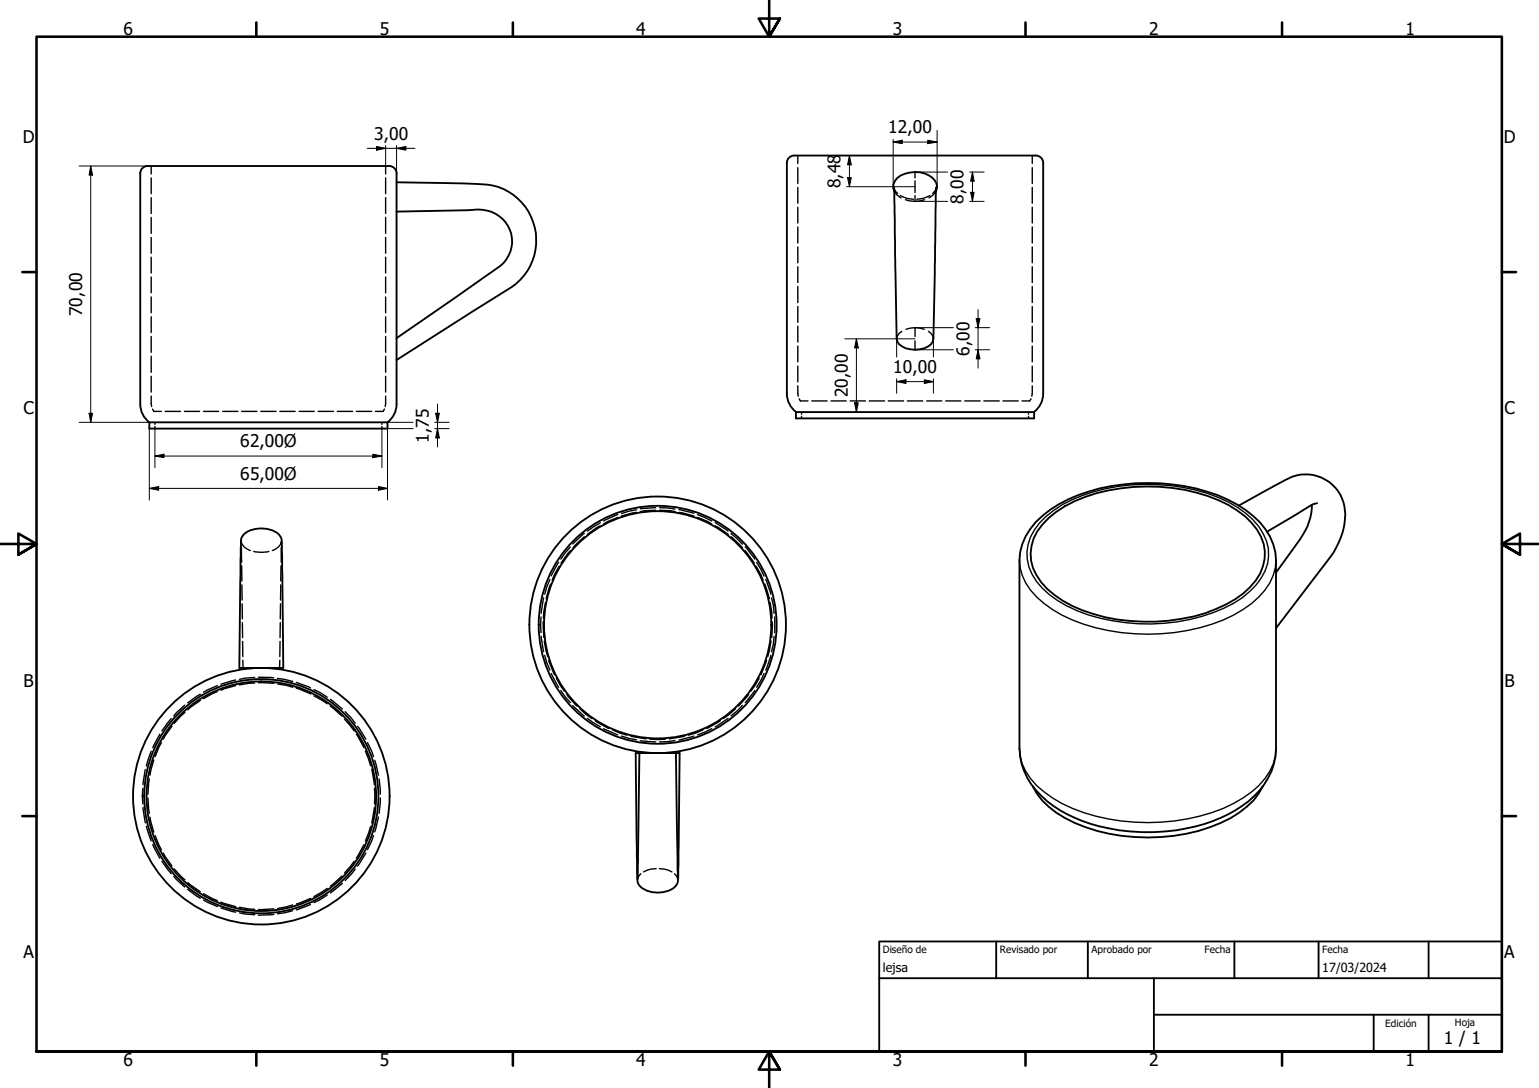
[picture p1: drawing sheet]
<svg xmlns="http://www.w3.org/2000/svg" width="420mm" height="297mm" viewBox="0 0 420 297" stroke-linecap="round" stroke-linejoin="round" font-family="sans-serif">
<!-- layer: Oculto (ISO) -->
<g fill="none" stroke="#000" stroke-width=".38">
<path d="M41.3 45.3v2.2M41.3 48.6v4.3M41.3 54v4.3M41.3 59.4v4.3M105.3 45.3v2.2M105.3 48.6v4.3M105.3 54v4.3M105.3 59.4v4.3M217.8 42.5v2.1M217.8 45.8v4.3M217.8 51.2v4.3M217.8 56.6v4.3"/>
<path d="M244.1 51.2l.4 1 .5 .6M244.2 52.2l.6 .9 1.2 .9M245.8 53.4l.2 .1a7.4 7.4 0 0 0 3.4 .9M247.2 54.5l2.6 .5M249.8 47v1.6M249.8 49.4v3.2M249.8 53.4v1.6M252.4 54.5l-2.6 .5M253.9 53.4l-2.1 .8-1.5 .2M255.5 52.2l-.7 .9-1.2 .9M255.5 51.2l-.1 .7-.8 .9M281.8 42.5v2.1"/>
<path d="M281.8 45.8v4.3M281.8 51.2v4.3M281.8 56.6v4.3M41.3 64.8v4.3M41.3 70.2v4.3M41.3 75.6v4.3M105.3 64.8v4.3M105.3 70.2v4.3M105.3 75.6v4.3M217.8 62v4.3M217.8 67.4v4.3M217.8 72.8v4.3"/>
<path d="M217.8 78.2v4.4M281.8 62v4.3M281.8 67.4v4.3M281.8 72.8v4.3M281.8 78.2v4.4M41.3 81.1v4.3M41.3 86.5v4.3M41.3 91.9v4.3M41.3 97.3v4.3M105.3 81.1v4.3M105.3 86.5v4.3M105.3 91.9v4.3"/>
<path d="M105.3 97.3v4.3M217.8 83.7v4.3M217.8 89.1v4.3M217.8 94.5v4.3M217.8 99.9v4.4M246.2 90.5l-.7 .5-.5 .7-.2 .8M249.8 89.5l-2.5 .4M249.8 89.5l2.5 .4M249.8 89.5v2.4M249.8 93.1v2.4M253.5 90.5l1.1 1.2 .2 .8M281.8 83.7v4.3"/>
<path d="M281.8 89.1v4.3M281.8 94.5v4.3M281.8 99.9v4.4M41.3 108.1l.1 2.9M41.3 102.7v4.3M41.7 111.7l.3 .6h2.1M42.3 115.3v.6M42.3 116.4v.6M45.1 112.3h4.2M50.4 112.3h4.1M55.6 112.3h4.1M60.8 112.3h4.2"/>
<path d="M66 112.3h4.2M71.2 112.3h4.2M76.4 112.3h4.2M81.7 112.3h4.1M86.9 112.3h4.2M92.1 112.3h4.2M97.3 112.3h4.2M104.3 115.3v.6M104.3 116.4v.6M105 111.7l-.4 .6h-2.1M105.3 108.1l-.1 2.9M105.3 102.7v4.3"/>
<path d="M217.8 105.3l.1 2.9M218.2 108.9l.3 .6h2.1M218.8 112.5v.6M218.8 113.7v.5M221.6 109.5h4.2M226.9 109.5h4.1M232.1 109.5h4.2M237.3 109.5h4.2M242.5 109.5h4.2M247.7 109.5h4.2M253 109.5h4.1M258.2 109.5h4.1"/>
<path d="M263.4 109.5h4.2M268.6 109.5h4.2M273.8 109.5h4.2M280.8 112.5v.6M280.8 113.7v.5M281.5 108.9l-.4 .6h-2.1M281.8 105.3l-.1 2.9M173.7 139.9l-4.1 1M173.8 139.2l-4.1 1M179 138.6l-4.2 .3M179 139.3l-3 .1-1.2 .3M180.1 138.6l4.2 .4"/>
<path d="M180.1 139.3l3 .1 1.2 .3M185.4 139.1l4 1M185.4 139.9l4.1 1M65.8 148.3v-.5a3.1 3.1 0 0 0 2.5 2.5M65.9 149.3l.1 4.2M66 154.5v4.1M66 159.7l.1 4.1M69.3 150.5a8.5 8.5 0 0 0 4.1 0M76.6 159.7v4.1M76.7 154.5l-.1 4.1M76.8 148.3v-.5a3.1 3.1 0 0 1-2.4 2.5M76.8 149.3v4.2"/>
<path d="M150.1 158.2l-1.4 4M150.4 159.4l-1.3 4M152.5 153.5l-2 3.7M152.7 154.6l-1.4 2.4-.6 1.4M155.7 149.3l-2.6 3.3M155.8 150.3l-2.6 3.4M159.5 145.7l-3.1 2.8M159.5 146.5l-3 3M163.8 143.6l-3.5 2.3M163.9 142.7l-3.6 2.3M168.7 140.5l-3.9 1.7M168.7 141.3l-3.9 1.8"/>
<path d="M190.4 140.5l3.9 1.7M190.5 141.3l2.7 1.1 1.1 .7M195.3 142.7l3.5 2.3M195.3 143.6l3.5 2.3M199.6 145.7l3.1 2.9M199.6 146.5l3.1 3M203.4 150.3l2.5 3.4M203.5 149.3l2.6 3.3M206.4 154.6l1.4 2.4 .5 1.4M206.6 153.5l2 3.8M208.8 159.4l1.3 4M209 158.2l1.4 4"/>
<path d="M66.1 164.8l.1 4.2M66.2 170v4.1M66.2 175.1l.1 4.1M76.5 175.1l-.1 4.1M76.5 170v4.1M76.6 164.8l-.1 4.2M147.7 168.5v4.2M147.8 173.7l.6 4.2M148.3 169.8l.2 4.2M148.4 163.2l-.6 4.2M148.6 175.1l.9 4.1M148.7 178.9l1.4 4"/>
<path d="M148.9 164.5l-.6 4.2M210.2 164.5l.6 4.2M210.4 178.9l-1.4 4M210.5 175.1l-.9 4.1M210.6 163.2l.5 2.1 .2 2.1M210.8 169.8l-.1 4.2M211.3 173.7l-.2 2.1-.5 2.1M211.5 168.5v4.2M46.7 196.2l-2.5 3.4M46.9 198.3l-2.3 3.5M50.4 192.5l-3 2.9M50.5 194.5l-2.9 3"/>
<path d="M54.7 191.2l-2.7 1.9-.7 .7M54.7 189.5l-3.5 2.4M59.3 188.8l-3.7 1.9M59.4 187.2l-3.8 1.8M64.3 187.2l-4 1.3M64.3 185.7l-4 1.1M66.3 180.3l.1 2.1M69.5 186.5l-4.2 .5M69.5 185l-2.6 .2-1.5 .3M70.5 186.4l4.2 .1M70.5 184.9l4.2 .2M75.8 185.2l4.1 .8"/>
<path d="M75.8 186.7l2.4 .4 1.7 .5M76.4 180.3l-.1 2.1M80.9 187.9l3.9 1.6M80.9 186.3l3.9 1.5M85.7 190l3.6 2.1M85.7 188.3l3.6 2.1M90.2 192.8l3.1 2.7M90.2 190.9l3.3 2.6M94 196.3l2.7 3.3M94.2 194.3l2.8 3.2M97.6 198.3l2.3 3.5M149.8 180.3l1.6 3.9"/>
<path d="M150.5 183.9l2 3.7M151.9 185.2l1.1 2 1.1 1.5M153.1 188.5l2.6 3.3M154.7 189.6l2.8 3.2M156.4 192.6l3.1 2.9M158.3 193.5l3.3 2.7M160.3 196.1l3.6 2.3M162.5 196.8l3.7 2.1M164.8 198.9l3.9 1.7M167.2 199.2l2 .9 2 .6M192 199.2l-2.1 .9-1.9 .6M194.3 198.9l-3.9 1.7"/>
<path d="M196.7 196.8l-3.8 2.1M198.8 196.1l-3.5 2.3M200.8 193.5l-3.3 2.7M202.7 192.6l-3.1 2.8M204.4 189.6l-2.8 3.2M206.1 188.5l-2.6 3.3M207.3 185.2l-2.3 3.5M208.6 183.9l-2 3.7M209.3 180.3l-1.5 3.9M39 215.3v4.1M39.7 210.1l-.6 4.1M40.4 217.9l.4 4.1"/>
<path d="M40.8 212.6l-.4 4.2M41.3 205.1l-1.4 4M42 207.5l-1 4.1M43.6 200.5l-1.9 3.6M44.1 202.7l-1.7 3.9M97.3 200.5l2.1 3.6M99.8 205.1l1.4 3.9M100.3 202.7l1.7 3.9M101.5 210l.7 4.2M102.2 215.3v4.1M102.3 207.6l1 4M103.5 212.6l.3 4.2"/>
<path d="M103.8 217.9l-.3 4.1M169.7 201l4.1 1M172.2 201l4.2 .7M174.8 202.2l4.2 .4M177.4 201.8h4.3M184.3 202.2l-4.2 .4M186.9 201l-4.1 .7M189.4 201l-4 1M39.1 220.5l.6 4.1M39.9 225.6l1.4 4M41 223.1l1 4.1M41.7 230.6l1.9 3.7"/>
<path d="M42.4 228.1l1.7 3.9M44.2 235.1l2.5 3.4M44.6 232.9l2.3 3.5M47.4 239.3l3 2.9M47.6 237.2l2.9 3M93.3 239.2l-3.1 2.7M96.7 235.1l-2.7 3.3M97 237.3l-2.8 3.1M99.4 230.6l-2.1 3.6M99.9 232.9l-2.3 3.6M101.2 225.7l-1.4 3.9M102 228.1l-1.7 3.9"/>
<path d="M102.2 220.5l-.7 4.1M103.3 223.1l-1 4M174.9 238.6l-.5 .5-.3 1M179.1 237.2a6.4 6.4 0 0 0-3.4 .8M180 237.2a6.4 6.4 0 0 1 3.5 .8M184.1 238.6l.8 .9 .1 .6M51.2 242.8l3.5 2.4M51.3 241l3.4 2.4M55.6 244l3.7 1.9M55.6 245.7l3.8 1.8M60.3 246.3l4 1.2M60.3 247.9l4 1.1"/>
<path d="M65.3 247.7l4.2 .6M65.4 249.2l1.5 .3 2.6 .2M74.7 248.1l-4.2 .2M74.7 249.7l-4.2 .2M79.9 247.1l-4.1 .9M79.9 248.7l-4.1 .8M84.8 246.9l-3.9 1.5M84.8 245.3l-3.9 1.5M89.3 242.6l-3.6 2.2M89.3 244.3l-3.6 2.1M93.5 241.2l-3.3 2.6"/>
</g>
<!-- layer: Visible (ISO) -->
<g fill="none" stroke="#000" stroke-width=".51">
<path d="M108.3 49.8a365.9 365.9 0 0 1 24.7 .6 15.4 15.4 0 0 1 13 11.7 15.4 15.4 0 0 1-6.4 16.3l-31.3 19.9M108.3 57.8l19.6-.4a9.8 9.8 0 0 1 10.7 4.2 8.6 8.6 0 0 1-2.1 11.1l-28.2 19.6M244.1 51.2l.7 41.3a3.2 3.2 0 0 0 2.5 2.6 7.4 7.4 0 0 0 6.8-1.1l.5-.7 .2-.8 .7-41.3M244.2 52.2a3.6 3.6 0 0 1 2.9-4.8 7.4 7.4 0 0 1 8.1 1.9 2.66 2.66 0 0 1 .3 2.9M282.8 42.5a2 2 0 0 1 2 2v63M282.8 42.5h-66a2 2 0 0 0-2 2v63M40.8 115.3h65v1.7h-65zM40.8 115.3a6.3 6.3 0 0 1-2.5-5v-63a2 2 0 0 1 2-2h66a2 2 0 0 1 2 2v63a6.3 6.3 0 0 1-2.5 5M214.8 107.5a6.3 6.3 0 0 0 2.5 5M217.3 112.5h65v1.7h-65zM284.8 107.5a6.3 6.3 0 0 1-2.5 5M338.2 138l7.2-4a46.6 46.6 0 0 1 8.4-4.2 11 11 0 0 1 13.1 14 23.5 23.5 0 0 1-5 9.9l-13.5 17.8"/>
<path d="M358.1 137.8a16.6 16.6 0 0 1-3.3 9.6l-6.4 8.9M359.6 137.4l-1.3 .3-12.4 7.4M66.5 146a7.7 7.7 0 0 1 9.6-.1 4.6 4.6 0 0 1 .9 3.8l.3 32.7h-12l.4-31.8a9.3 9.3 0 0 1 .4-4.1zM282.8 142.5a37.3 37.3 0 0 1 20.6-9.8 55.3 55.3 0 0 1 31.8 3.7 24.9 24.9 0 0 1 11.5 10.1l.9 2.1 .6 2.1 .2 2.2v51.4a20.4 20.4 0 0 1-11.2 17 50.8 50.8 0 0 1-39.3 3.7 29.4 29.4 0 0 1-17.4-12.6 16.6 16.6 0 0 1-2.2-8.1v-51.4a15.4 15.4 0 0 1 4.5-10.4zM286.3 141.4a35.4 35.4 0 0 1 19.6-8.1 50.2 50.2 0 0 1 29.4 4.5 18.7 18.7 0 0 1 9.7 10.7 12.5 12.5 0 0 1-3.8 11.8 33.7 33.7 0 0 1-18.7 8.7 48.6 48.6 0 0 1-32.4-5 17 17 0 0 1-8.6-10.9 12.7 12.7 0 0 1 4.8-11.7zM173.5 205.6h12l-.3 32.6a4.4 4.4 0 0 1-1.4 4.3 7.9 7.9 0 0 1-9-.5 5 5 0 0 1-.9-3.7zM174.6 205.6l-.5 34.5M184.5 205.6l.5 34.5M281.9 214.6a22 22 0 0 0 11.6 10.1 51.4 51.4 0 0 0 42.4-1.3 21.7 21.7 0 0 0 8.9-8.8"/>
<circle cx="179.5" cy="170.6" r="31"/>
<circle cx="179.5" cy="170.6" r="32.5"/>
<circle cx="179.6" cy="170.6" r="35"/>
<circle cx="71.3" cy="217.4" r="35"/>
<circle cx="71.3" cy="217.4" r="31.3"/>
<circle cx="71.3" cy="217.4" r="32"/>
</g>
<!-- layer: Oculto (ISO) -->
<circle cx="254.8" cy="92.5" r=".19" fill="#000"/>
<!-- layer: Visible fina (ISO) -->
<path d="M278.3 152.9a15.2 15.2 0 0 0 6.8 11.9 44.5 44.5 0 0 0 24.6 8.2 53.4 53.4 0 0 0 27-5.1 21.7 21.7 0 0 0 10.9-10.8l.6-2 .2-2.2M283.8 142.8a30 30 0 0 1 14.9-8.6 54.4 54.4 0 0 1 33.9 1.6 23.6 23.6 0 0 1 12.3 9.9 11.8 11.8 0 0 1-2 14.1 30 30 0 0 1-14.9 8.5 52.4 52.4 0 0 1-36.7-2.8 20 20 0 0 1-10.4-10.6 12.3 12.3 0 0 1 2.9-12.1zM278.3 204.3a15.2 15.2 0 0 0 6.8 11.9 44.5 44.5 0 0 0 24.6 8.3 53.4 53.4 0 0 0 27-5.1 21.3 21.3 0 0 0 10.9-10.8l.6-2.1 .2-2.2" fill="none" stroke="#000" stroke-width=".38"/>
<!-- layer: Borde (ISO) -->
<g fill="none" stroke="#000" stroke-width=".7">
<path d="M70 6.1v3.9M140 6.1v3.9M210 0v10l-2.9-4.9h5.8l-2.9 4.9 2.9-4.9M280 6.1v3.9M350 6.1v3.9M6.1 74.3h3.9M410 74.3h3.9M0 148.5h10l-5-2.8v5.7l5-2.9-5 2.9M420 148.5h-10l5-2.8v5.7l-5-2.9 5 2.9M6.1 222.8h3.9M410 222.8h3.9M10 287.1v-277.1h400v277.1h-400h400"/>
<path d="M70 287.1v3.8M140 287.1v3.8M212.9 292l-2.9-4.9 2.9 4.9h-5.8l2.9-4.9v9.9M280 287.1v3.8M350 287.1v3.8"/>
</g>
<path d="M240 257h170v30.1h-170zM272 257v10.1M297 257v10.1M337 257v10.1M360 257v10.1M390 257v10.1M240 267.1h170M315 277h95M315 267.1v20M375 277v10.1M390 277v10.1" fill="none" stroke="#000" stroke-width=".51"/>
<!-- layer: Cota (ISO) -->
<g fill="none" stroke="#000" stroke-width=".27">
<path d="M102.8 40l2.5 .5-2.5 .5zM105.3 39.7v5.6M108.3 39.7v7.6M243.8 38.8l2.5-.5v.9zM243.8 38.8h12M243.8 38v13M253.3 38.3l2.5 .5-2.5 .4zM255.8 35.6v15.4M21.6 45.3h18.7M24.8 45.3l.5 2.5h-1zM24.8 45.3v70M100.3 40.5h13"/>
<path d="M108.3 40.5l2.5-.5v1zM231.1 51h18.7M231.4 48.5h1l-.5 2.5zM231.9 42.5l.5 2.5h-1zM231.9 42.5v8.5M249.8 55h8.9M249.8 47h8.9M264.7 55h4M264.7 47h4M265 52.5h.9l-.4 2.5zM265.5 47l.4 2.5h-.9zM265.5 47v8"/>
<path d="M230.6 92.5h19.2M233.8 92.5l.5 2.5h-1zM233.8 92.5v20M244.8 92.5v5M249.8 89.5h10.5M249.8 95.5h10.5M254.8 92.5v5M266.3 89.5h3.9M266.3 95.5h3.9M266.5 87h1l-.5 2.5zM267 95.5l.5 2.5h-1zM267 84.5v16"/>
<path d="M21.6 115.3h19.2M24.3 112.8h1l-.5 2.5zM40.8 117v19.5M42.3 117v10.7M104.3 117v10.7M105.8 115.3h7M112.8 117h-7v19.5M118.7 115.3h3.9M118.7 117h3.9M118.9 112.8h1.1l-.6 2.5zM119.4 117l.6 2.6h-1.1zM119.4 110.3v11.7"/>
<path d="M233.3 110h1l-.5 2.5zM244.8 104.2l2.5-.5v1zM244.8 104.2h10M244.8 103.4v4M252.3 103.7l2.5 .5-2.5 .5zM254.8 103.4v4M40.8 133.3l2.5-.5v1zM40.8 133.3h65M42.3 124.5l2.5-.5v1zM42.3 124.5h62M101.8 124l2.5 .5-2.5 .5zM103.3 132.8l2.5 .5-2.5 .5z"/>
</g>
<g fill="#000">
<path d="M108.3 40.5l2.5-.5v1zM243.8 38.8l2.5-.5v.9zM253.3 38.3l2.5 .5-2.5 .4zM24.8 45.3l.5 2.5h-1zM102.8 40l2.5 .5-2.5 .5zM231.4 48.5h1l-.5 2.5zM231.9 42.5l.5 2.5h-1zM265 52.5h.9l-.4 2.5zM265.5 47l.4 2.5h-.9zM233.8 92.5l.5 2.5h-1zM266.5 87h1l-.5 2.5zM267 95.5l.5 2.5h-1z"/>
<path d="M24.3 112.8h1l-.5 2.5zM118.9 112.8h1.1l-.6 2.5zM119.4 117l.6 2.6h-1.1zM233.3 110h1l-.5 2.5zM244.8 104.2l2.5-.5v1zM252.3 103.7l2.5 .5-2.5 .5zM40.8 133.3l2.5-.5v1zM42.3 124.5l2.5-.5v1zM101.8 124l2.5 .5-2.5 .5zM103.3 132.8l2.5 .5-2.5 .5z"/>
</g>
<g font-size="4.8">
<text x="33.7" y="9.6">6</text>
<text x="103.7" y="9.6">5</text>
<text x="173.7" y="9.6">4</text>
<text x="243.7" y="9.6">3</text>
<text x="313.7" y="9.6">2</text>
<text x="383.7" y="9.6">1</text>
<text x="6.2" y="38.9">D</text>
<text x="102.1" y="38.1">3,00</text>
<text x="242.5" y="36.4">12,00</text>
<text x="410.5" y="38.9">D</text>
<text x="229.5" y="51.4" transform="rotate(-90 229.5 51.4)">8,48</text>
<text x="263.1" y="55.6" transform="rotate(-90 263.1 55.6)">8,00</text>
<text x="22.4" y="86.3" transform="rotate(-90 22.4 86.3)">70,00</text>
<text x="243.8" y="101.8">10,00</text>
<text x="264.7" y="97.1" transform="rotate(-90 264.7 97.1)">6,00</text>
<text x="6.4" y="113.1">C</text>
<text x="231.5" y="108.4" transform="rotate(-90 231.5 108.4)">20,00</text>
<text x="410.7" y="113.1">C</text>
<text x="65.6" y="122.1">62,00Ø</text>
<text x="117.1" y="120.8" transform="rotate(-90 117.1 120.8)">1,75</text>
<text x="65.6" y="130.9">65,00Ø</text>
<text x="6.4" y="187.4">B</text>
<text x="410.7" y="187.4">B</text>
<text x="6.4" y="261.7">A</text>
<text x="410.7" y="261.7">A</text>
<text x="394.2" y="285">1 / 1</text>
<text x="33.7" y="290.9">6</text>
<text x="103.7" y="290.9">5</text>
<text x="173.7" y="290.9">4</text>
<text x="243.7" y="290.9">3</text>
<text x="313.7" y="290.9">2</text>
<text x="383.7" y="290.9">1</text>
</g>
<g font-size="3.4">
<text x="241" y="265.4">lejsa</text>
<text x="361" y="265.5">17/03/2024</text>
</g>
<g font-size="2.7">
<text x="241" y="260.2">Diseño de</text>
<text x="273" y="260.1">Revisado por</text>
<text x="298" y="260.1">Aprobado por</text>
<text x="328.9" y="260.1">Fecha</text>
<text x="361" y="260.1">Fecha</text>
<text x="378.2" y="280.3">Edición</text>
<text x="397.2" y="280">Hoja</text>
</g>
</svg>
